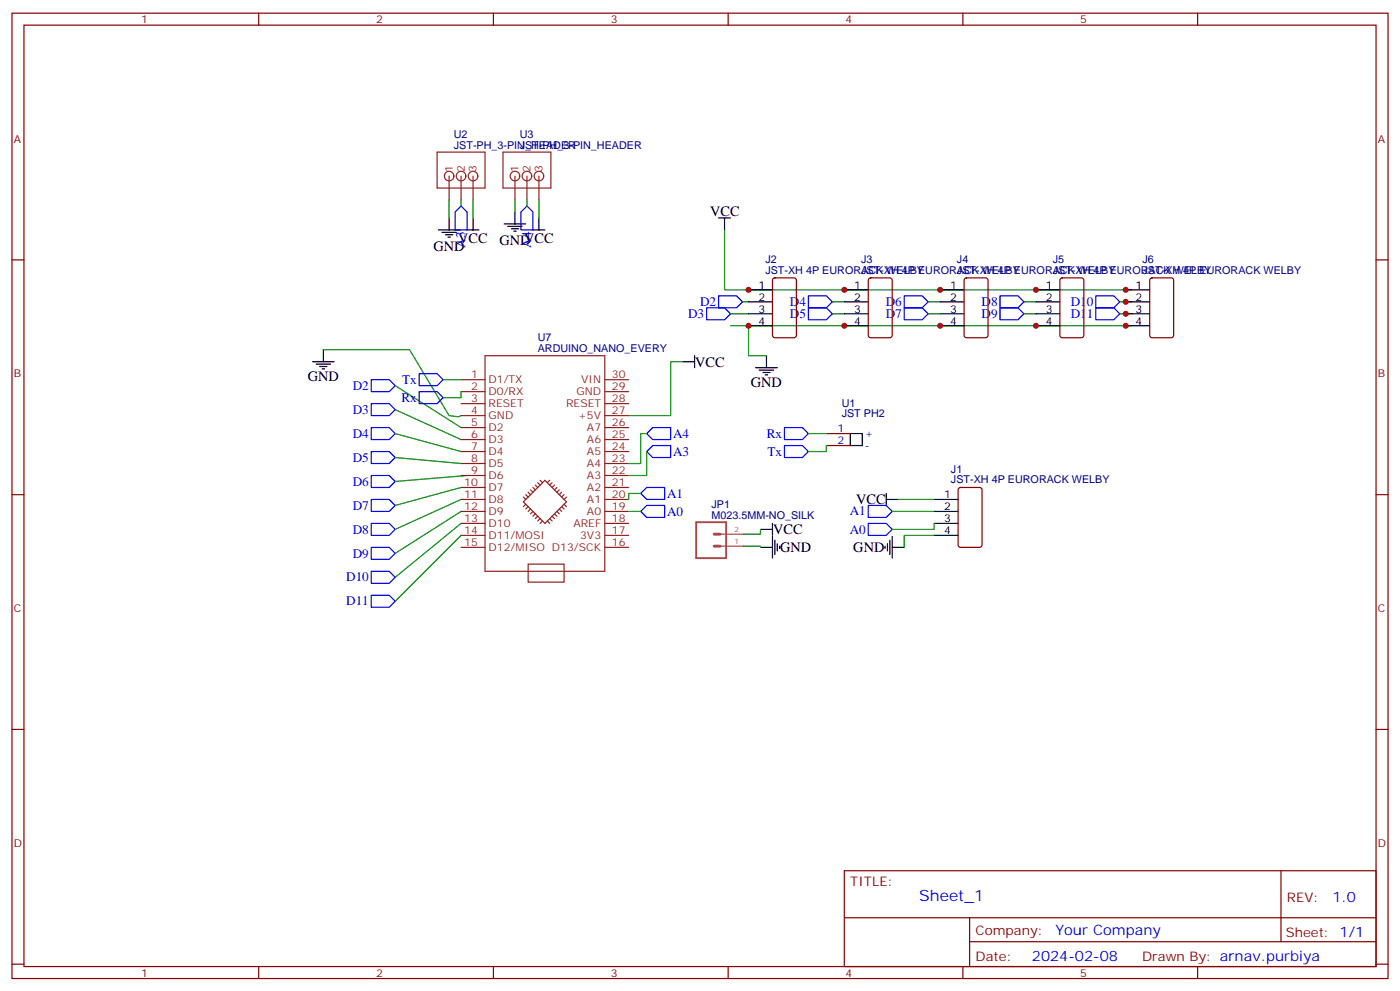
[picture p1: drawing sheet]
<svg xmlns="http://www.w3.org/2000/svg" width="412mm" height="292mm" viewBox="0 0 412 292" stroke-linecap="round" stroke-linejoin="round" font-family="sans-serif">
<g fill="none" stroke="#870000" stroke-width=".35">
<path d="M3.5 3.9h405.4v284.3h-405.4zM7.1 7.4h398.2v277.3h-398.2zM76.2 3.9v3.5M145.3 3.9v3.5M214.5 3.9v3.5M283.6 3.9v3.5M352.8 3.9v3.5M3.5 76.6h3.6M405.3 76.6h3.6M227.8 82.1l.4-.3h5.7l.6 .5 .1 16.5-.5 .6-5.9 .1-.6-.5-.1-16.4zM256 82.1l.5-.3h5.6l.7 .5v16.5l-.4 .6-5.9 .1-.7-.5v-16.4zM284.2 82.1l.5-.3h5.6l.7 .5v16.5l-.4 .6-5.9 .1-.7-.5v-16.4z"/>
<path d="M312.4 82.1l.5-.3h5.7l.6 .5 .1 16.5-.5 .6-5.9 .1-.6-.5-.1-16.4zM338.9 82.1l.5-.3h5.6l.7 .5v16.5l-.4 .6-5.9 .1-.7-.5v-16.4zM243.4 127.7h7.1M243.4 131.2h7.1M3.5 145.7h3.6M282.5 143.8l.4-.2h5.7l.6 .4 .1 16.5-.5 .7h-5.9l-.6-.4-.1-16.5zM405.3 145.7h3.6M3.5 214.8h3.6M405.3 214.8h3.6M248.7 256.5h156.6v28.2h-156.6zM377.3 256.5v20.9M248.7 270.3h156.5"/>
<path d="M285.6 277.4h119.6M285.6 270.3v14.1M3.5 284h3.6M76.2 284.7v3.5M145.3 284.7v3.5M214.5 284.7v3.5M283.6 284.7v3.5M352.8 284.7v3.5M405.3 284h3.6"/>
</g>
<g fill="none" stroke="#000" stroke-width=".35">
<path d="M129.1 67.7h6.4M130.2 68.4h4.2M131.2 69.1h2.1M131.9 69.9h.7M132.3 64.2v3.5M137.6 67.7h3.5M139.3 64.2v3.5M148.5 66h6.4M149.6 66.7h4.2M150.6 67.4h2.2M151.3 68.1h.7M151.7 62.4v3.6"/>
<path d="M157 67.7h3.5M158.7 64.2v3.5M211.7 64.2h3.5M213.4 64.2v3.5M220.5 92.4h7M220.5 88.9h7M220.5 85.4h7M220.5 96h7M248.7 92.4h7.1M248.7 88.9h7.1M248.7 85.4h7.1M248.7 96h7.1"/>
<path d="M276.9 92.4h7.1M276.9 88.9h7.1M276.9 85.4h7.1M276.9 96h7.1M305.2 92.4h7M305.2 88.9h7M305.2 85.4h7M305.2 96h7M331.6 92.4h7.1M331.6 88.9h7.1M331.6 85.4h7.1M331.6 96h7.1"/>
<path d="M92.1 106.5h6.3M93.1 107.2h4.3M94.2 108h2.1M94.9 108.7h.7M95.2 103v3.5M201.1 106.5h3.5M204.6 104.8v3.5M222.6 108.3h6.4M223.7 109h4.2M224.7 109.7h2.1M225.4 110.4h.7M225.8 104.8v3.5"/>
<path d="M250.5 127.7h3.5v3.5h-3.5zM224 155.9h3.5M227.5 154.2v3.5M227.5 158v6.4M228.2 159.1v4.2M261.1 147.1h3.5M261.1 145.3v3.6M262.1 159.1v4.2M262.8 158v6.4M275.2 154.2h7M275.2 150.6h7M275.2 147.1h7"/>
<path d="M275.2 157.7h7M224 161.2h3.5M229 160.2v2.1M229.7 160.9v.7M260.7 160.9v.7M261.4 160.2v2.1M262.8 161.2h3.5"/>
</g>
<g fill="none" stroke="#008700" stroke-width=".35">
<path d="M132.3 58.9v5.3M135.8 58.9v1.8M139.3 58.9v5.3M151.7 58.9v3.5M155.2 58.9v1.8M158.7 58.9v5.3M213.4 67.7v17.7h120M215.2 96h118.2M215.2 92.4h5.3M218.7 88.9h1.8M220.5 96v8.8h5.3M245.2 88.9h3.5"/>
<path d="M245.2 92.4h3.5M273.4 88.9h3.5M273.4 92.4h3.5M301.6 88.9h3.6M301.6 92.4h3.6M329.8 88.9h3.6M329.8 92.4h3.6M95.2 103h25.4l11.7 19.4 2.8 .4 .7-.4M116.4 113.6l19.4 12.3M130.5 111.8h5.3M135.8 115.4v1.7h-5.3M201.1 106.5h-3.5v15.9h-12.4"/>
<path d="M116.4 120.7l19.4 8.8M116.4 127.7l19.4 5.3M116.4 134.8l19.4 1.7M190.5 133v7.1h-5.3M190.5 127.7h-1.8v8.8h-3.5M238.1 127.7h5.3M243.4 131.2v1.8h-5.3M135.8 143.6l-19.4 5.3M135.8 147.1l-19.4 8.8M135.8 150.6l-19.4 12.4M135.8 154.2l-19.4 15.8M135.8 157.7l-19.4 19.4"/>
<path d="M137.6 140.1l-21.2 1.7M185.2 150.6h3.5M188.7 145.3h-3.5v1.8M224 155.9v1.4h-4.9M262.8 150.6h12.4M264.6 147.1h10.6M275.2 157.7h-8.9v3.5M275.2 154.2v1.7h-12.4M219.1 160.9h4.9v.3"/>
</g>
<g fill="none" stroke="#00f" stroke-width=".35">
<path d="M135.8 60.7l1.8 1.7v5.3h-3.5v-5.3zM155.2 60.7l1.8 1.7v5.3h-3.5v-5.3zM208.1 90.7h5.3l1.8 1.7-1.8 1.8h-5.3zM211.7 87.1h5.3l1.7 1.8-1.7 1.8h-5.3zM238.1 87.1h5.3l1.8 1.8-1.8 1.8h-5.3zM238.1 90.7h5.3l1.8 1.7-1.8 1.8h-5.3zM266.3 87.1h5.3l1.8 1.8-1.8 1.8h-5.3zM266.3 90.7h5.3l1.8 1.7-1.8 1.8h-5.3zM294.6 87.1h5.3l1.7 1.8-1.7 1.8h-5.3zM294.6 90.7h5.3l1.7 1.7-1.7 1.8h-5.3zM322.8 87.1h5.3l1.7 1.8-1.7 1.8h-5.3zM322.8 90.7h5.3l1.7 1.7-1.7 1.8h-5.3z"/>
<path d="M109.4 111.8h5.3l1.7 1.8-1.7 1.8h-5.3zM109.4 118.9h5.3l1.7 1.8-1.7 1.7h-5.3zM123.5 110.1h5.3l1.7 1.7-1.7 1.8h-5.3zM123.5 115.4h5.3l1.7 1.7-1.7 1.8h-5.3zM109.4 125.9h5.3l1.7 1.8-1.7 1.8h-5.3zM109.4 133h5.3l1.7 1.8-1.7 1.7h-5.3zM190.5 127.7l1.8-1.8h5.3v3.6h-5.3zM190.5 133l1.8-1.8h5.3v3.6h-5.3zM231.1 125.9h5.3l1.7 1.8-1.7 1.8h-5.3zM231.1 131.2h5.3l1.7 1.8-1.7 1.8h-5.3zM109.4 140.1h5.3l1.7 1.7-1.7 1.8h-5.3zM109.4 147.1h5.3l1.7 1.8-1.7 1.7h-5.3z"/>
<path d="M109.4 154.2h5.3l1.7 1.7-1.7 1.8h-5.3zM188.7 145.3l1.8-1.7h5.3v3.5h-5.3zM188.7 150.6l1.8-1.7h5.3v3.5h-5.3zM255.8 154.2h5.3l1.7 1.7-1.7 1.8h-5.3zM255.8 148.9h5.3l1.7 1.7-1.7 1.8h-5.3zM109.4 161.2h5.3l1.7 1.8-1.7 1.7h-5.3zM109.4 168.3h5.3l1.7 1.7-1.7 1.8h-5.3zM109.4 175.3h5.3l1.7 1.8-1.7 1.8h-5.3z"/>
</g>
<g fill="none" stroke="#8c2424" stroke-width=".35">
<path d="M128.8 44.8h14.1v10.6h-14.1zM132.3 51.9v7M135.8 51.9v7M139.3 51.9v7M148.2 44.8h14.1v10.6h-14.1zM151.7 51.9v7M155.2 51.9v7M158.7 51.9v7M135.8 118.9h7.1M135.8 115.4h7.1M135.8 111.8h7.1M142.9 104.8h35.3v63.5h-35.3z"/>
<path d="M178.2 118.9h7M178.2 115.4h7M178.2 111.8h7M135.8 136.5h7.1M135.8 133h7.1M135.8 129.5h7.1M135.8 125.9h7.1M135.8 122.4h7.1M178.2 136.5h7M178.2 133h7M178.2 129.5h7M178.2 125.9h7"/>
<path d="M178.2 122.4h7M135.8 157.7h7.1M135.8 154.2h7.1M135.8 150.6h7.1M135.8 147.1h7.1M135.8 143.6h7.1M135.8 140.1h7.1M154.2 147.8l6.3-6.3 6.4 6.3-6.4 6.4zM154.2 146.4l.7 .7M154.9 145.7l.7 .7M154.9 148.5l-.7 .7M155.6 149.2l-.7 .7"/>
<path d="M155.6 145l.7 .7M156.3 144.3l.7 .7M156.3 149.9l-.7 .7M157 150.6l-.7 .7M157 143.6l.7 .7M157.7 142.9l.7 .7M157.7 151.3l-.7 .7M158.4 142.2l.7 .7M158.4 152l-.7 .8M159.1 141.5l.7 .7M159.1 152.8l-.7 .7M159.8 153.5l-.7 .7"/>
<path d="M161.2 153.5l.7 .7M161.9 152.8l.7 .7M161.9 141.5l-.7 .7M162.6 152l.7 .8M162.6 142.2l-.7 .7M163.3 151.3l.7 .7M163.3 142.9l-.7 .7M164 150.6l.7 .7M164 143.6l-.7 .7M164.7 149.9l.8 .7M164.7 144.3l-.7 .7M165.5 149.2l.7 .7"/>
<path d="M165.5 145l-.8 .7M166.2 148.5l.7 .7M166.2 145.7l-.7 .7M166.9 146.4l-.7 .7M178.2 157.7h7M178.2 154.2h7M178.2 150.6h7M178.2 147.1h7M178.2 143.6h7M178.2 140.1h7M135.8 161.2h7.1M155.6 166.2h10.6v5.3h-10.6z"/>
<path d="M178.2 161.2h7"/>
<circle cx="132.3" cy="51.9" r="1.41"/>
<circle cx="135.8" cy="51.9" r="1.41"/>
<circle cx="139.3" cy="51.9" r="1.41"/>
<circle cx="151.7" cy="51.9" r="1.41"/>
<circle cx="155.2" cy="51.9" r="1.41"/>
<circle cx="158.7" cy="51.9" r="1.41"/>
</g>
<path d="M205.1 153.8h8.8v10.6h-8.8z" fill="none" stroke="#a64a4a" stroke-width=".56"/>
<path d="M210.4 157.3h1.7M210.4 160.9h1.7" fill="none" stroke="#a64a4a" stroke-width=".85"/>
<path d="M212.1 157.3h7M212.1 160.9h7" fill="none" stroke="#a64a4a" stroke-width=".35"/>
<g fill="#c00">
<circle cx="220.5" cy="96" r=".88"/>
<circle cx="220.5" cy="85.4" r=".88"/>
<circle cx="248.7" cy="85.4" r=".88"/>
<circle cx="248.7" cy="96" r=".88"/>
<circle cx="276.9" cy="85.4" r=".88"/>
<circle cx="276.9" cy="96" r=".88"/>
<circle cx="305.2" cy="85.4" r=".88"/>
<circle cx="305.2" cy="96" r=".88"/>
<circle cx="331.6" cy="92.4" r=".88"/>
<circle cx="331.6" cy="88.9" r=".88"/>
<circle cx="331.6" cy="85.4" r=".88"/>
<circle cx="331.6" cy="96" r=".88"/>
</g>
<text font-size="4.6" fill="#00f" x="270.8" y="265.5">Sheet_1</text>
<g font-size="4.2">
<text x="209.2" y="63.5">VCC</text>
<text x="135" y="71.7">VCC</text>
<text x="127.7" y="73.8">GND</text>
<text x="147.1" y="72.1">GNDVCC</text>
<text x="204.8" y="108">VCC</text>
<text x="90.7" y="112.2">GND</text>
<text x="221.2" y="113.9">GND</text>
<text x="252.2" y="148.5">VCC</text>
<text x="227.7" y="157.4">VCC</text>
<text x="229.8" y="162.6">GND</text>
<text x="251.4" y="162.6">GND</text>
</g>
<g font-size="4.2" fill="#00f">
<text x="392.5" y="265.7">1.0</text>
<text x="310.9" y="275.3">Your Company</text>
<text x="304" y="283.1">2024-02-08</text>
</g>
<g font-size="3.9" fill="#00f">
<text x="137" y="73" transform="rotate(-90 137 73)">A3</text>
<text x="156.5" y="73" transform="rotate(-90 156.5 73)">A4</text>
<text x="202.7" y="93.7">D3</text>
<text x="206.2" y="90.1">D2</text>
<text x="232.7" y="90.1">D4</text>
<text x="232.7" y="93.7">D5</text>
<text x="260.9" y="90.1">D6</text>
<text x="260.9" y="93.7">D7</text>
<text x="289.1" y="90.1">D8</text>
<text x="289.1" y="93.7">D9</text>
<text x="315.4" y="90.1">D10</text>
<text x="315.4" y="93.6">D11</text>
<text x="118.5" y="113.1">Tx</text>
<text x="103.9" y="114.8">D2</text>
<text x="118.3" y="118.4">Rx</text>
<text x="103.9" y="121.9">D3</text>
<text x="103.9" y="128.9">D4</text>
<text x="198.3" y="129">A4</text>
<text x="225.9" y="128.9">Rx</text>
<text x="103.9" y="136">D5</text>
<text x="198.3" y="134.3">A3</text>
<text x="226.1" y="134.2">Tx</text>
<text x="103.9" y="143.1">D6</text>
<text x="196.5" y="146.6">A1</text>
<text x="103.9" y="150.1">D7</text>
<text x="196.5" y="151.9">A0</text>
<text x="250.3" y="151.8">A1</text>
<text x="103.9" y="157.2">D8</text>
<text x="250.3" y="157.2">A0</text>
<text x="103.9" y="164.2">D9</text>
<text x="102" y="171.2">D10</text>
<text x="102" y="178.3">D11</text>
</g>
<g font-size="3.9" fill="#800">
<text x="250.5" y="261.1">TITLE:</text>
<text x="379.1" y="265.7">REV:</text>
<text x="287.4" y="275.3">Company:</text>
<text x="378.7" y="275.9">Sheet: 1/1</text>
<text x="287.4" y="282.9">Date:</text>
<text x="336.4" y="283">Drawn By: arnav.purbiya</text>
</g>
<g font-size="3.2" fill="#800">
<text x="41.6" y="6.9">1</text>
<text x="110.8" y="6.9">2</text>
<text x="179.9" y="6.9">3</text>
<text x="249.1" y="6.9">4</text>
<text x="318.2" y="6.9">5</text>
<text x="4.1" y="42">A</text>
<text x="405.9" y="42">A</text>
<text x="4.1" y="111.1">B</text>
<text x="405.9" y="111.1">B</text>
<text x="4.1" y="180.3">C</text>
<text x="405.9" y="180.3">C</text>
<text x="4.1" y="249.4">D</text>
<text x="405.9" y="249.4">D</text>
<text x="41.6" y="287.7">1</text>
<text x="110.8" y="287.7">2</text>
<text x="179.9" y="287.7">3</text>
<text x="249.1" y="287.7">4</text>
<text x="318.2" y="287.7">5</text>
</g>
<g font-size="3.2" fill="#000080">
<text x="133.7" y="40.5">U2</text>
<text x="153.1" y="40.5">U3</text>
<text x="133.7" y="43.7">JST-PH_3-PIN_HEADER</text>
<text x="153.1" y="43.7">JST-PH_3-PIN_HEADER</text>
<text x="225.4" y="77.5">J2</text>
<text x="253.7" y="77.5">J3</text>
<text x="281.9" y="77.5">J4</text>
<text x="310.1" y="77.5">J5</text>
<text x="336.6" y="77.5">J6</text>
<text x="225.4" y="80.6">JST-XH 4P EURORACK WELBY</text>
<text x="253.7" y="80.6">JST-XH 4P EURORACK WELBY</text>
<text x="281.9" y="80.6">JST-XH 4P EURORACK WELBY</text>
<text x="310.1" y="80.6">JST-XH 4P EURORACK WELBY</text>
<text x="336.6" y="80.6">JST-XH 4P EURORACK WELBY</text>
<text x="158.4" y="100.5">U7</text>
<text x="158.4" y="103.7">ARDUINO_NANO_EVERY</text>
<text x="247.9" y="119.8">U1</text>
<text x="247.9" y="123">JST PH2</text>
<text x="280.1" y="142.4">JST-XH 4P EURORACK WELBY</text>
<text x="280.1" y="139.2">J1</text>
<text x="209.6" y="149.5">JP1</text>
<text x="209.6" y="152.8">M023.5MM-NO_SILK</text>
</g>
<g font-size="3.2" fill="#8d2323">
<text x="133.3" y="50.8" transform="rotate(-90 133.3 50.8)">1</text>
<text x="136.9" y="50.8" transform="rotate(-90 136.9 50.8)">2</text>
<text x="140.4" y="50.8" transform="rotate(-90 140.4 50.8)">3</text>
<text x="152.8" y="50.8" transform="rotate(-90 152.8 50.8)">1</text>
<text x="156.3" y="50.8" transform="rotate(-90 156.3 50.8)">2</text>
<text x="159.8" y="50.8" transform="rotate(-90 159.8 50.8)">3</text>
<text x="138.7" y="111.5">1</text>
<text x="143.9" y="112.9">D1/TX</text>
<text x="171.2" y="112.9">VIN</text>
<text x="180.3" y="111.5">30</text>
<text x="138.7" y="118.5">3</text>
<text x="138.7" y="115">2</text>
<text x="143.9" y="119.9">RESET</text>
<text x="143.9" y="116.4">D0/RX</text>
<text x="166.8" y="119.9">RESET</text>
<text x="169.8" y="116.4">GND</text>
<text x="180.3" y="115">29</text>
<text x="180.3" y="118.5">28</text>
<text x="138.7" y="125.6">5</text>
<text x="138.7" y="122.1">4</text>
<text x="143.9" y="123.5">GND</text>
<text x="170.3" y="123.5">+5V</text>
<text x="180.3" y="122.1">27</text>
<text x="180.3" y="125.6">26</text>
<text x="138.7" y="129.1">6</text>
<text x="143.9" y="130.5">D3</text>
<text x="143.9" y="127">D2</text>
<text x="172.9" y="127">A7</text>
<text x="172.9" y="130.5">A6</text>
<text x="180.3" y="129.1">25</text>
<text x="138.7" y="136.2">8</text>
<text x="138.7" y="132.6">7</text>
<text x="143.9" y="137.6">D5</text>
<text x="143.9" y="134.1">D4</text>
<text x="172.9" y="134.1">A5</text>
<text x="172.9" y="137.6">A4</text>
<text x="180.3" y="132.6">24</text>
<text x="180.3" y="136.2">23</text>
<text x="136.7" y="143.2">10</text>
<text x="138.7" y="139.7">9</text>
<text x="143.9" y="141.1">D6</text>
<text x="172.9" y="141.1">A3</text>
<text x="180.3" y="139.7">22</text>
<text x="180.3" y="143.2">21</text>
<text x="136.7" y="146.8">11</text>
<text x="143.9" y="148.2">D8</text>
<text x="143.9" y="144.6">D7</text>
<text x="172.9" y="144.6">A2</text>
<text x="172.9" y="148.2">A1</text>
<text x="180.3" y="146.8">20</text>
<text x="136.7" y="153.8">13</text>
<text x="136.7" y="150.3">12</text>
<text x="143.9" y="155.2">D10</text>
<text x="143.9" y="151.7">D9</text>
<text x="168.9" y="155.2">AREF</text>
<text x="172.9" y="151.7">A0</text>
<text x="180.3" y="150.3">19</text>
<text x="180.3" y="153.8">18</text>
<text x="136.7" y="157.3">14</text>
<text x="136.7" y="160.9">15</text>
<text x="143.9" y="158.8">D11/MOSI</text>
<text x="170.9" y="158.8">3V3</text>
<text x="180.3" y="157.3">17</text>
<text x="180.3" y="160.9">16</text>
<text x="143.9" y="162.3">D12/MISO D13/SCK</text>
</g>
<g font-size="3.2">
<text x="223.4" y="88.5">2</text>
<text x="223.4" y="85">1</text>
<text x="251.6" y="88.5">2</text>
<text x="251.6" y="85">1</text>
<text x="279.9" y="88.5">2</text>
<text x="279.9" y="85">1</text>
<text x="308.1" y="88.5">2</text>
<text x="308.1" y="85">1</text>
<text x="334.5" y="88.5">2</text>
<text x="334.5" y="85">1</text>
<text x="223.4" y="92.1">3</text>
<text x="223.4" y="95.6">4</text>
<text x="251.6" y="92.1">3</text>
<text x="251.6" y="95.6">4</text>
<text x="279.9" y="92.1">3</text>
<text x="279.9" y="95.6">4</text>
<text x="308.1" y="92.1">3</text>
<text x="308.1" y="95.6">4</text>
<text x="334.5" y="92.1">3</text>
<text x="334.5" y="95.6">4</text>
<text x="278.1" y="146.8">1</text>
<text x="278.1" y="153.8">3</text>
<text x="278.1" y="150.3">2</text>
<text x="278.1" y="157.3">4</text>
</g>
<g font-size="3.2" fill="#00f">
<text x="246.7" y="127.4">1</text>
<text x="246.7" y="130.9">2</text>
<text x="254.7" y="128.8">+</text>
<text x="254.7" y="132.3">-</text>
</g>
<g font-size="2.1" fill="#a54b4b">
<text x="216.4" y="160.2">1</text>
<text x="216.4" y="156.6">2</text>
</g>
</svg>
